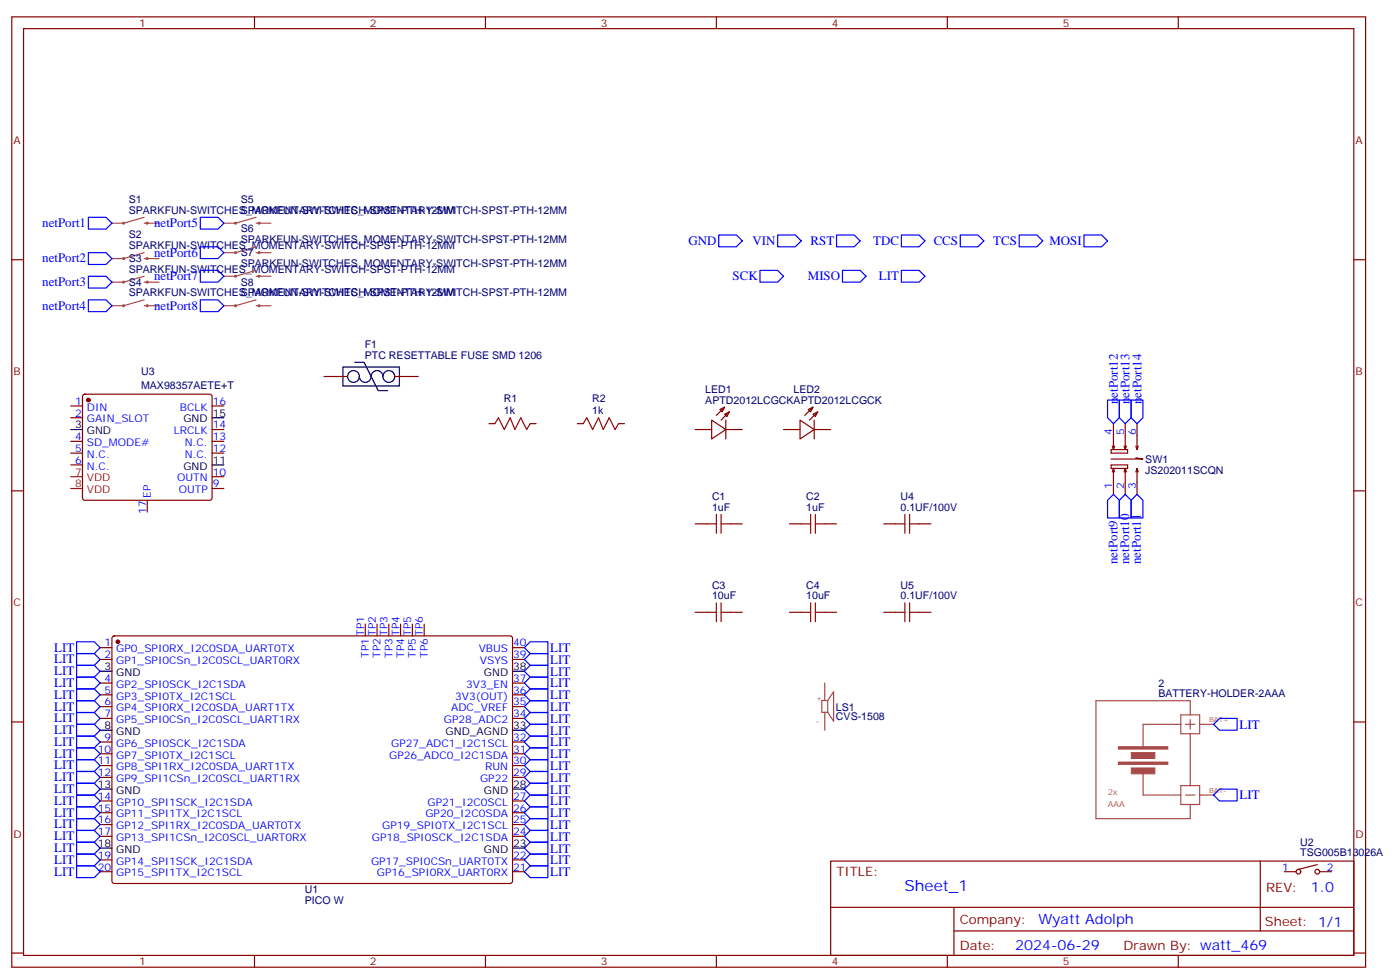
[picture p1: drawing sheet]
<svg xmlns="http://www.w3.org/2000/svg" width="419mm" height="293mm" viewBox="0 0 419 293" stroke-linecap="round" stroke-linejoin="round" font-family="sans-serif">
<g fill="none" stroke="#870000" stroke-width=".35">
<path d="M3.5 5h405.4v284.4h-405.4zM7.1 8.6h398.2v277.3h-398.2zM76.2 5v3.6M145.3 5v3.6M214.5 5v3.6M283.6 5v3.6M352.8 5v3.6M3.5 77.7h3.6M405.3 77.7h3.6M24.9 118.1l.5-.2h37.4l.5 .2 .2 .5v30.4l-.2 .5-.5 .2h-37.4l-.5-.3-.2-.4v-30.4zM97 112.6h7.1M118.2 112.6h7"/>
<path d="M21.2 121.5h3.5M21.2 125h3.5M21.2 132h3.5M21.2 135.6h3.5M21.2 139.1h3.5M63.5 121.5h3.5M63.5 132h3.5M63.5 135.6h3.5M63.5 128.5h3.5M146.4 126.8h1.8M158.7 126.8h1.8M172.9 126.8h1.7"/>
<path d="M185.2 126.8h1.8M208.1 128.5h5M213.1 125.7l4.2 2.8-4.2 2.8zM215.5 122.5l1.5-.7-.7 1.4zM217 123.9l1.4-.7-.7 1.4zM217 121.8l-2.5 2.5M217.3 128.5h4.9M217.3 125.7v5.6M218.4 123.2l-2.5 2.5M234.6 128.5h4.9M239.5 125.7l4.3 2.8-4.3 2.8zM242 122.5l1.4-.7-.7 1.4z"/>
<path d="M243.4 123.9l1.4-.7-.7 1.4zM243.4 121.8l-2.5 2.5M243.8 128.5h4.9M243.8 125.7v5.6M244.8 123.2l-2.4 2.5M332.7 134.5h4.9v1.1h-4.9zM332.7 139.1h4.9v1.1h-4.9zM333 133.5l.4 1M333.4 126.8v7.7l.3-1M336.5 133.5l.4 1M336.9 126.8v7.7l.4-1M340.1 137l2.1 .3h-9.5"/>
<path d="M340.1 133.5l.3 1M340.4 126.8v7.7l.4-1M3.5 146.9h3.6M44.1 149.7v3.5M63.5 146.2h3.5M63.5 142.6h3.5M208.1 156.7h3.6M218.7 156.7h3.5M236.4 156.7h3.5M246.9 156.7h3.6M264.6 156.7h3.5M275.2 156.7h3.5"/>
<path d="M333.4 140.2l-.4 1M333.7 141.2l-.3-1v7.7M336.9 140.2l-.4 1M337.3 141.2l-.4-1v7.7M340.4 140.2l-.3 1M340.8 141.2l-.4-1v7.7M405.3 146.9h3.6M30 193.8h3.5M30 197.3h3.5M33.7 190.5l.5-.2h118.8l.5 .7-.1 72.9-.6 .4h-118.9l-.4-.7v-72.6zM109.4 186.7v3.6M112.9 186.7v3.6"/>
<path d="M116.4 186.7v3.6M119.9 186.7v3.6M123.5 186.7v3.6M127 186.7v3.6M153.5 193.8h3.5M153.5 197.3h3.5M208.1 183.2h3.6M218.7 183.2h3.5M236.4 183.2h3.5M246.9 183.2h3.6M264.6 183.2h3.5M275.2 183.2h3.5"/>
<path d="M3.5 216h3.6M30 204.4h3.5M30 207.9h3.5M30 211.4h3.5M30 214.9h3.5M153.5 204.4h3.5M153.5 207.9h3.5M153.5 211.4h3.5M153.5 214.9h3.5M405.3 216h3.6M30 222h3.5M30 225.5h3.5"/>
<path d="M30 229.1h3.5M30 232.6h3.5M30 239.6h3.5M153.5 222h3.5M153.5 225.5h3.5M153.5 229.1h3.5M153.5 232.6h3.5M153.5 239.6h3.5M30 243.2h3.5M30 246.7h3.5M30 250.2h3.5M30 257.3h3.5"/>
<path d="M153.5 243.2h3.5M153.5 246.7h3.5M153.5 250.2h3.5M153.5 257.3h3.5M248.7 257.6h156.6v28.3h-156.6zM377.3 257.7v20.8M394.4 258.7l-5.6 1.4M30 260.8h3.5M153.5 260.8h3.5M248.7 271.5h156.5M285.6 278.5h119.6M285.6 271.5v14.1"/>
<path d="M384.5 260.8h3.6M395.1 260.8h3.5M3.5 285.2h3.6M76.2 285.9v3.5M145.3 285.9v3.5M214.5 285.9v3.5M283.6 285.9v3.5M352.8 285.9v3.5M405.3 285.2h3.6"/>
<circle cx="388.8" cy="260.8" r=".71"/>
<circle cx="394.4" cy="260.8" r=".71"/>
</g>
<g fill="#870000" stroke="#870000" stroke-width=".35">
<circle cx="35.3" cy="192" r=".53"/>
<circle cx="26.5" cy="119.7" r=".53"/>
</g>
<g fill="none" stroke="#000" stroke-width=".35">
<path d="M102.7 109.8h16.9v5.7h-16.9zM106.2 108.4h2.8l4.2 8.5h2.9M107.6 112.6a1.82 1.82 0 0 0 2.1 1.8 1.82 1.82 0 0 0 1.5-2.2 1.76 1.76 0 0 1 1.9-1.3 1.76 1.76 0 0 1 1.6 1.7M21.2 128.5h3.5M63.5 139.1h3.5M63.5 125h3.5M30 200.8h3.5M30 218.5h3.5M153.5 200.8h3.5M153.5 218.5h3.5M30 236.1h3.5M153.5 236.1h3.5"/>
<path d="M30 253.8h3.5M153.5 253.8h3.5"/>
<circle cx="105.8" cy="112.6" r="1.76"/>
<circle cx="116.4" cy="112.6" r="1.76"/>
</g>
<g fill="none" stroke="#a64a4a" stroke-width=".35">
<path d="M43.2 65l-6.2 1.8h-3.5M43.2 66.8h.8M43.2 75.6l-6.2 1.8h-3.5M43.2 77.4h.8M44.2 66.8h3.4M44.2 77.4h3.4M76.7 65l-6.2 1.8h-3.5M76.7 66.8h.9M76.7 73.8l-6.2 1.8h-3.5M76.7 75.6h.9M77.7 66.8h3.4M77.7 75.6h3.4"/>
<path d="M43.2 82.7l-6.2 1.7h-3.5M43.2 84.4h.8M43.2 89.7l-6.2 1.8h-3.5M43.2 91.5h.8M44.2 84.4h3.4M44.2 91.5h3.4M76.7 89.7l-6.2 1.8h-3.5M76.7 91.5h.9M76.7 80.9l-6.2 1.8h-3.5M76.7 82.7h.9M77.7 91.5h3.4M77.7 82.7h3.4"/>
<path d="M246.9 204.4v5.2M246.9 213.1v1.8M246.9 215v3.5M247.8 209.6h-1.7v3.5h1.7M247.8 209.6v3.5M247.8 209.6l1.8-2.6v8.8l-1.8-2.7M353.5 216.7h-11.2v6.7M353.5 213.9h5.7v5.6h-5.7zM355 216.7h2.8M356.4 213.9v-4.2h-28.3v35.2h28.3v-4.2M356.4 215.3v2.8M356.4 219.5v15.6"/>
<path d="M359.2 216.7h4.2M342.3 231.5v6.4h11.2M353.5 235.1h5.7v5.6h-5.7zM355 237.9h2.8M359.2 237.9h4.2"/>
</g>
<g fill="#a64a4a" stroke="#a64a4a" stroke-width=".3">
<path d="M338.7 229.8h7.1v1.7h-7.1z"/>
<path d="M334.8 228h14.9v.7h-14.9z"/>
<path d="M338.7 225.2h7.1v1.7h-7.1z"/>
<path d="M334.8 223.4h14.9v.7h-14.9z"/>
</g>
<g fill="none" stroke="#00f" stroke-width=".35">
<path d="M26.5 65h5.2l1.8 1.8-1.8 1.7h-5.2zM26.5 75.6h5.2l1.8 1.8-1.8 1.7h-5.2zM60 65h5.3l1.7 1.8-1.7 1.7h-5.3zM60 73.8h5.3l1.7 1.8-1.7 1.8h-5.3zM215.2 70.3h5.3l1.7 1.8-1.7 1.7h-5.3zM232.8 70.3h5.3l1.8 1.8-1.8 1.7h-5.3zM250.5 70.3h5.3l1.7 1.8-1.7 1.7h-5.3zM269.9 70.3h5.3l1.7 1.8-1.7 1.7h-5.3zM287.5 70.3h5.3l1.8 1.8-1.8 1.7h-5.3zM305.2 70.3h5.2l1.8 1.8-1.8 1.7h-5.2zM324.6 70.3h5.2l1.8 1.8-1.8 1.7h-5.2zM26.5 82.7h5.2l1.8 1.7-1.8 1.8h-5.2z"/>
<path d="M26.5 89.7h5.2l1.8 1.8-1.8 1.7h-5.2zM60 80.9h5.3l1.7 1.8-1.7 1.7h-5.3zM60 89.7h5.3l1.7 1.8-1.7 1.7h-5.3zM227.5 80.9h5.3l1.8 1.8-1.8 1.7h-5.3zM252.2 80.9h5.3l1.8 1.8-1.8 1.7h-5.3zM269.9 80.9h5.3l1.7 1.8-1.7 1.7h-5.3zM331.6 119.7h3.5v5.3l-1.7 1.8-1.8-1.8zM335.1 119.7h3.6v5.3l-1.8 1.8-1.8-1.8zM338.7 119.7h3.5v5.3l-1.8 1.8-1.7-1.8zM333.4 147.9l1.7 1.8v5.3h-3.5v-5.3zM335.1 149.7l1.8-1.8 1.8 1.8v5.3h-3.6zM340.4 147.9l1.8 1.8v5.3h-3.5v-5.3z"/>
<path d="M22.9 192h5.3l1.8 1.8-1.8 1.7h-5.3zM22.9 195.5h5.3l1.8 1.8-1.8 1.8h-5.3zM22.9 199.1h5.3l1.8 1.7-1.8 1.8h-5.3zM157 197.3l1.7-1.8h5.3v3.6h-5.3zM158.7 192h5.3v3.5h-5.3l-1.7-1.7zM22.9 202.6h5.3l1.8 1.8-1.8 1.7h-5.3zM22.9 206.1h5.3l1.8 1.8-1.8 1.8h-5.3zM22.9 209.7h5.3l1.8 1.7-1.8 1.8h-5.3zM22.9 213.2h5.3l1.8 1.7-1.8 1.8h-5.3zM22.9 216.7h5.3l1.8 1.8-1.8 1.7h-5.3zM157 200.8l1.7-1.7h5.3v3.5h-5.3zM157 204.4l1.7-1.8h5.3v3.5h-5.3z"/>
<path d="M157 207.9l1.7-1.8h5.3v3.6h-5.3zM157 211.4l1.7-1.7h5.3v3.5h-5.3zM157 214.9l1.7-1.7h5.3v3.5h-5.3zM157 218.5l1.7-1.8h5.3v3.5h-5.3zM363.4 216.7l1.7-1.8h5.3v3.6h-5.3zM22.9 220.2h5.3l1.8 1.8-1.8 1.8h-5.3zM22.9 223.8h5.3l1.8 1.7-1.8 1.8h-5.3zM22.9 227.3h5.3l1.8 1.8-1.8 1.7h-5.3zM22.9 230.8h5.3l1.8 1.8-1.8 1.8h-5.3zM22.9 234.4h5.3l1.8 1.7-1.8 1.8h-5.3zM22.9 237.9h5.3l1.8 1.7-1.8 1.8h-5.3zM157 239.6l1.7-1.7h5.3v3.5h-5.3z"/>
<path d="M157 236.1l1.7-1.7h5.3v3.5h-5.3zM157 222l1.7-1.8h5.3v3.6h-5.3zM157 229.1l1.7-1.8h5.3v3.5h-5.3zM157 232.6l1.7-1.8h5.3v3.6h-5.3zM158.7 223.8h5.3v3.5h-5.3l-1.7-1.8zM363.4 237.9l1.7-1.8h5.3v3.5h-5.3zM22.9 241.4h5.3l1.8 1.8-1.8 1.7h-5.3zM22.9 244.9h5.3l1.8 1.8-1.8 1.8h-5.3zM22.9 248.5h5.3l1.8 1.7-1.8 1.8h-5.3zM22.9 252h5.3l1.8 1.8-1.8 1.7h-5.3zM22.9 255.5h5.3l1.8 1.8-1.8 1.7h-5.3zM22.9 259h5.3l1.8 1.8-1.8 1.8h-5.3z"/>
<path d="M157 253.8l1.7-1.8h5.3v3.5h-5.3zM157 250.2l1.7-1.7h5.3v3.5h-5.3zM157 246.7l1.7-1.8h5.3v3.6h-5.3zM157 243.2l1.7-1.8h5.3v3.5h-5.3zM158.7 255.5h5.3v3.5h-5.3l-1.7-1.7zM157 260.8l1.7-1.8h5.3v3.6h-5.3z"/>
</g>
<g fill="none" stroke="#a64a4a" stroke-width=".56">
<circle cx="37" cy="66.8" r=".18"/>
<circle cx="37" cy="77.4" r=".18"/>
<circle cx="44" cy="66.8" r=".18"/>
<circle cx="44" cy="77.4" r=".18"/>
<circle cx="70.5" cy="66.8" r=".18"/>
<circle cx="70.5" cy="75.6" r=".18"/>
<circle cx="77.6" cy="75.6" r=".18"/>
<circle cx="77.6" cy="66.8" r=".18"/>
<circle cx="37" cy="84.4" r=".18"/>
<circle cx="37" cy="91.5" r=".18"/>
<circle cx="44" cy="84.4" r=".18"/>
<circle cx="44" cy="91.5" r=".18"/>
<circle cx="70.5" cy="82.7" r=".18"/>
<circle cx="70.5" cy="91.5" r=".18"/>
<circle cx="77.6" cy="91.5" r=".18"/>
<circle cx="77.6" cy="82.7" r=".18"/>
</g>
<path d="M21.2 142.6h3.5M21.2 146.2h3.5" fill="none" stroke="#f00" stroke-width=".35"/>
<g fill="none" stroke="#a10000" stroke-width=".35">
<path d="M148.2 126.8l1-1.8 1.8 3.5 1.8-3.5 1.4 3.5 1.7-3.5 1.8 3.5 1-1.7M174.6 126.8l1.1-1.8 1.7 3.5 1.8-3.5 1.4 3.5 1.8-3.5 1.7 3.5 1.1-1.7M211.7 156.7h2.8M214.5 153.9v5.7M215.9 156.7h2.8M215.9 153.9v5.7M239.9 156.7h2.8M242.7 153.9v5.7M244.1 156.7h2.8M244.1 153.9v5.7M268.1 156.7h2.8M270.9 153.9v5.7"/>
<path d="M272.3 156.7h2.9M272.3 153.9v5.7M211.7 183.2h2.8M214.5 180.4v5.6M215.9 180.4v5.6M215.9 183.2h2.8M239.9 183.2h2.8M242.7 180.4v5.6M244.1 180.4v5.6M244.1 183.2h2.8M268.1 183.2h2.8M270.9 180.4v5.6"/>
<path d="M272.3 183.2h2.9M272.3 180.4v5.6"/>
</g>
<text font-size="4.6" fill="#00f" x="270.8" y="266.7">Sheet_1</text>
<g font-size="4.2" fill="#00f">
<text x="392.5" y="266.9">1.0</text>
<text x="310.9" y="276.5">Wyatt Adolph</text>
<text x="304" y="284.3">2024-06-29</text>
</g>
<g font-size="3.9" fill="#00f">
<text x="12.6" y="67.9">netPort1</text>
<text x="46.2" y="67.9">netPort5</text>
<text x="46.2" y="76.8">netPort6</text>
<text x="206.1" y="73.3">GND</text>
<text x="225.3" y="73.3">VIN</text>
<text x="242.7" y="73.3">RST</text>
<text x="261.4" y="73.3">TDC</text>
<text x="279.6" y="73.3">CCS</text>
<text x="297.4" y="73.3">TCS</text>
<text x="314.2" y="73.3">MOSI</text>
<text x="12.6" y="78.5">netPort2</text>
<text x="46.2" y="83.8">netPort7</text>
<text x="219.3" y="83.9">SCK</text>
<text x="241.9" y="83.9">MISO</text>
<text x="263.2" y="83.9">LIT</text>
<text x="12.6" y="85.6">netPort3</text>
<text x="12.6" y="92.6">netPort4</text>
<text x="46.2" y="92.6">netPort8</text>
<text x="334.7" y="120.9" transform="rotate(-90 334.7 120.9)">netPort12</text>
<text x="338.2" y="120.9" transform="rotate(-90 338.2 120.9)">netPort13</text>
<text x="341.7" y="120.9" transform="rotate(-90 341.7 120.9)">netPort14</text>
<text x="334.5" y="168.7" transform="rotate(-90 334.5 168.7)">netPort9</text>
<text x="338.1" y="168.7" transform="rotate(-90 338.1 168.7)">netPort10</text>
<text x="341.6" y="168.7" transform="rotate(-90 341.6 168.7)">netPort11</text>
<text x="16.2" y="194.9">LIT</text>
<text x="164.7" y="195.1">LIT</text>
<text x="16.2" y="198.5">LIT</text>
<text x="16.2" y="202">LIT</text>
<text x="164.7" y="198.6">LIT</text>
<text x="164.7" y="202.2">LIT</text>
<text x="16.2" y="205.5">LIT</text>
<text x="16.2" y="209.1">LIT</text>
<text x="164.7" y="205.7">LIT</text>
<text x="164.7" y="209.2">LIT</text>
<text x="16.2" y="212.6">LIT</text>
<text x="164.7" y="212.7">LIT</text>
<text x="16.2" y="216.1">LIT</text>
<text x="16.2" y="219.6">LIT</text>
<text x="164.7" y="216.3">LIT</text>
<text x="164.7" y="219.8">LIT</text>
<text x="371.1" y="218">LIT</text>
<text x="16.2" y="223.2">LIT</text>
<text x="16.2" y="226.7">LIT</text>
<text x="164.7" y="223.3">LIT</text>
<text x="164.7" y="226.9">LIT</text>
<text x="16.2" y="230.2">LIT</text>
<text x="16.2" y="233.8">LIT</text>
<text x="164.7" y="230.4">LIT</text>
<text x="164.7" y="233.9">LIT</text>
<text x="16.2" y="237.3">LIT</text>
<text x="164.7" y="237.4">LIT</text>
<text x="371.1" y="239.2">LIT</text>
<text x="16.2" y="240.8">LIT</text>
<text x="16.2" y="244.3">LIT</text>
<text x="164.7" y="244.5">LIT</text>
<text x="164.7" y="241">LIT</text>
<text x="16.2" y="247.9">LIT</text>
<text x="16.2" y="251.4">LIT</text>
<text x="164.7" y="251.5">LIT</text>
<text x="164.7" y="248">LIT</text>
<text x="16.2" y="254.9">LIT</text>
<text x="164.7" y="255.1">LIT</text>
<text x="16.2" y="258.4">LIT</text>
<text x="16.2" y="262">LIT</text>
<text x="164.7" y="262.1">LIT</text>
<text x="164.7" y="258.6">LIT</text>
</g>
<g font-size="3.9" fill="#800">
<text x="250.5" y="262.2">TITLE:</text>
<text x="379.1" y="266.9">REV:</text>
<text x="287.4" y="276.4">Company:</text>
<text x="378.7" y="277">Sheet: 1/1</text>
<text x="287.4" y="284.1">Date:</text>
<text x="336.4" y="284.2">Drawn By: watt_469</text>
</g>
<g font-size="3.2" fill="#800">
<text x="41.6" y="8">1</text>
<text x="110.8" y="8">2</text>
<text x="179.9" y="8">3</text>
<text x="249.1" y="8">4</text>
<text x="318.2" y="8">5</text>
<text x="4.1" y="43.1">A</text>
<text x="405.9" y="43.1">A</text>
<text x="4.1" y="112.3">B</text>
<text x="405.9" y="112.3">B</text>
<text x="4.1" y="181.4">C</text>
<text x="405.9" y="181.4">C</text>
<text x="4.1" y="250.6">D</text>
<text x="405.9" y="250.6">D</text>
<text x="41.6" y="288.9">1</text>
<text x="110.8" y="288.9">2</text>
<text x="179.9" y="288.9">3</text>
<text x="249.1" y="288.9">4</text>
<text x="318.2" y="288.9">5</text>
</g>
<g font-size="3.2" fill="#000080">
<text x="38.6" y="64">SPARKFUN-SWITCHES_MOMENTARY-SWITCH-SPST-PTH-12MM</text>
<text x="38.6" y="60.7">S1</text>
<text x="72.1" y="64">SPARKFUN-SWITCHES_MOMENTARY-SWITCH-SPST-PTH-12MM</text>
<text x="72.1" y="60.7">S5</text>
<text x="38.6" y="71.3">S2</text>
<text x="72.1" y="69.6">S6</text>
<text x="38.6" y="74.5">SPARKFUN-SWITCHES_MOMENTARY-SWITCH-SPST-PTH-12MM</text>
<text x="72.1" y="72.8">SPARKFUN-SWITCHES_MOMENTARY-SWITCH-SPST-PTH-12MM</text>
<text x="72.1" y="76.6">S7</text>
<text x="38.6" y="81.6">SPARKFUN-SWITCHES_MOMENTARY-SWITCH-SPST-PTH-12MM</text>
<text x="38.6" y="78.4">S3</text>
<text x="72.1" y="79.8">SPARKFUN-SWITCHES_MOMENTARY-SWITCH-SPST-PTH-12MM</text>
<text x="38.6" y="88.7">SPARKFUN-SWITCHES_MOMENTARY-SWITCH-SPST-PTH-12MM</text>
<text x="38.6" y="85.4">S4</text>
<text x="72.1" y="88.7">SPARKFUN-SWITCHES_MOMENTARY-SWITCH-SPST-PTH-12MM</text>
<text x="72.1" y="85.4">S8</text>
<text x="109.2" y="107.4">PTC RESETTABLE FUSE SMD 1206</text>
<text x="109.2" y="104.2">F1</text>
<text x="42.2" y="112.3">U3</text>
<text x="42.2" y="116.5">MAX98357AETE+T</text>
<text x="211.2" y="117.5">LED1</text>
<text x="237.6" y="117.5">LED2</text>
<text x="150.8" y="123.9">1k</text>
<text x="150.8" y="120.2">R1</text>
<text x="177.3" y="123.9">1k</text>
<text x="177.3" y="120.2">R2</text>
<text x="211.2" y="120.8">APTD2012LCGCKAPTD2012LCGCK</text>
<text x="342.9" y="141.8">JS202011SCQN</text>
<text x="342.9" y="138.6">SW1</text>
<text x="213.2" y="149.6">C1</text>
<text x="241.4" y="149.6">C2</text>
<text x="269.6" y="149.6">U4</text>
<text x="213.2" y="152.9">1uF</text>
<text x="241.4" y="152.9">1uF</text>
<text x="269.6" y="152.9">0.1UF/100V</text>
<text x="213.2" y="179.3">10uF</text>
<text x="213.2" y="176.1">C3</text>
<text x="241.4" y="179.3">10uF</text>
<text x="241.4" y="176.1">C4</text>
<text x="269.6" y="179.3">0.1UF/100V</text>
<text x="269.6" y="176.1">U5</text>
<text x="346.8" y="208.6">BATTERY-HOLDER-2AAA</text>
<text x="346.8" y="205.5">2</text>
<text x="250.3" y="215.5">CVS-1508</text>
<text x="250.3" y="212.6">LS1</text>
<text x="389.3" y="256.1">TSG005B13026A</text>
<text x="389.3" y="253">U2</text>
<text x="91.3" y="267.3">U1</text>
<text x="91.3" y="270.3">PICO W</text>
</g>
<g font-size="3.2" fill="#00f">
<text x="22.5" y="121.1">1</text>
<text x="22.5" y="124.6">2</text>
<text x="26" y="122.9">DIN</text>
<text x="53.8" y="122.9">BCLK</text>
<text x="63.7" y="121.1">16</text>
<text x="22.5" y="131.7">4</text>
<text x="26" y="126.4">GAIN_SLOT</text>
<text x="52" y="129.9">LRCLK</text>
<text x="63.7" y="131.7">13</text>
<text x="63.7" y="128.2">14</text>
<text x="333" y="130.3" transform="rotate(-90 333 130.3)">4</text>
<text x="336.5" y="130.3" transform="rotate(-90 336.5 130.3)">5</text>
<text x="340.1" y="130.3" transform="rotate(-90 340.1 130.3)">6</text>
<text x="22.5" y="135.2">5</text>
<text x="26" y="133.5">SD_MODE#</text>
<text x="26" y="137">N.C.</text>
<text x="55.3" y="137">N.C.</text>
<text x="55.3" y="133.5">N.C.</text>
<text x="63.7" y="135.2">12</text>
<text x="22.5" y="138.7">6</text>
<text x="26" y="140.5">N.C.</text>
<text x="63.7" y="142.3">10</text>
<text x="45.2" y="149" transform="rotate(-90 45.2 149)">EP</text>
<text x="53" y="144">OUTN</text>
<text x="53.5" y="147.6">OUTP</text>
<text x="63.7" y="145.8">9</text>
<text x="333" y="146.4" transform="rotate(-90 333 146.4)">1</text>
<text x="336.5" y="146.4" transform="rotate(-90 336.5 146.4)">2</text>
<text x="340.1" y="146.4" transform="rotate(-90 340.1 146.4)">3</text>
<text x="43.7" y="153.7" transform="rotate(-90 43.7 153.7)">17</text>
<text x="109" y="190.3" transform="rotate(-90 109 190.3)">TP1</text>
<text x="112.5" y="190.3" transform="rotate(-90 112.5 190.3)">TP2</text>
<text x="116.1" y="190.3" transform="rotate(-90 116.1 190.3)">TP3</text>
<text x="119.6" y="190.3" transform="rotate(-90 119.6 190.3)">TP4</text>
<text x="123.1" y="190.3" transform="rotate(-90 123.1 190.3)">TP5</text>
<text x="126.6" y="190.3" transform="rotate(-90 126.6 190.3)">TP6</text>
<text x="31.3" y="193.4">1</text>
<text x="31.3" y="197">2</text>
<text x="34.8" y="195.2">GP0_SPI0RX_I2C0SDA_UART0TX</text>
<text x="110.4" y="196.8" transform="rotate(-90 110.4 196.8)">TP1</text>
<text x="113.9" y="196.8" transform="rotate(-90 113.9 196.8)">TP2</text>
<text x="117.5" y="196.8" transform="rotate(-90 117.5 196.8)">TP3</text>
<text x="121" y="196.8" transform="rotate(-90 121 196.8)">TP4</text>
<text x="124.5" y="196.8" transform="rotate(-90 124.5 196.8)">TP5</text>
<text x="128.1" y="196.8" transform="rotate(-90 128.1 196.8)">TP6</text>
<text x="143.3" y="195.2">VBUS</text>
<text x="153.6" y="197">39</text>
<text x="153.6" y="193.4">40</text>
<text x="34.8" y="198.7">GP1_SPI0CSn_I2C0SCL_UART0RX</text>
<text x="143.7" y="198.7">VSYS</text>
<text x="31.3" y="204">4</text>
<text x="31.3" y="207.5">5</text>
<text x="34.8" y="205.8">GP2_SPI0SCK_I2C1SDA</text>
<text x="34.8" y="209.3">GP3_SPI0TX_I2C1SCL</text>
<text x="136.3" y="209.3">3V3(OUT)</text>
<text x="139.6" y="205.8">3V3_EN</text>
<text x="153.6" y="207.5">36</text>
<text x="153.6" y="204">37</text>
<text x="31.3" y="211.1">6</text>
<text x="31.3" y="214.6">7</text>
<text x="34.8" y="212.8">GP4_SPI0RX_I2C0SDA_UART1TX</text>
<text x="135.1" y="212.8">ADC_VREF</text>
<text x="153.6" y="214.6">34</text>
<text x="153.6" y="211.1">35</text>
<text x="31.3" y="221.7">9</text>
<text x="34.8" y="216.4">GP5_SPI0CSn_I2C0SCL_UART1RX</text>
<text x="132.9" y="216.4">GP28_ADC2</text>
<text x="153.6" y="221.7">32</text>
<text x="29.3" y="225.2">10</text>
<text x="34.8" y="223.4">GP6_SPI0SCK_I2C1SDA</text>
<text x="34.8" y="226.9">GP7_SPI0TX_I2C1SCL</text>
<text x="116.5" y="226.9">GP26_ADC0_I2C1SDA</text>
<text x="117.1" y="223.4">GP27_ADC1_I2C1SCL</text>
<text x="153.6" y="225.2">31</text>
<text x="29.3" y="228.7">11</text>
<text x="29.3" y="232.2">12</text>
<text x="34.8" y="230.5">GP8_SPI1RX_I2C0SDA_UART1TX</text>
<text x="34.8" y="234">GP9_SPI1CSn_I2C0SCL_UART1RX</text>
<text x="143.7" y="234">GP22</text>
<text x="145.2" y="230.5">RUN</text>
<text x="153.6" y="232.2">29</text>
<text x="153.6" y="228.7">30</text>
<text x="29.3" y="239.3">14</text>
<text x="153.6" y="239.3">27</text>
<text x="29.3" y="242.8">15</text>
<text x="34.8" y="241.1">GP10_SPI1SCK_I2C1SDA</text>
<text x="34.8" y="244.6">GP11_SPI1TX_I2C1SCL</text>
<text x="127.4" y="244.6">GP20_I2C0SDA</text>
<text x="128" y="241.1">GP21_I2C0SCL</text>
<text x="153.6" y="242.8">26</text>
<text x="29.3" y="246.3">16</text>
<text x="29.3" y="249.9">17</text>
<text x="34.8" y="248.1">GP12_SPI1RX_I2C0SDA_UART0TX</text>
<text x="34.8" y="251.6">GP13_SPI1CSn_I2C0SCL_UART0RX</text>
<text x="111.3" y="251.6">GP18_SPI0SCK_I2C1SDA</text>
<text x="114.4" y="248.1">GP19_SPI0TX_I2C1SCL</text>
<text x="153.6" y="249.9">24</text>
<text x="153.6" y="246.3">25</text>
<text x="29.3" y="256.9">19</text>
<text x="153.6" y="256.9">22</text>
<text x="29.3" y="260.5">20</text>
<text x="34.8" y="258.7">GP14_SPI1SCK_I2C1SDA</text>
<text x="34.8" y="262.2">GP15_SPI1TX_I2C1SCL</text>
<text x="111.1" y="258.7">GP17_SPI0CSn_UART0TX</text>
<text x="112.9" y="262.2">GP16_SPI0RX_UART0RX</text>
<text x="153.6" y="260.5">21</text>
<text x="383.9" y="260.5">1</text>
<text x="397.2" y="260.5">2</text>
</g>
<g font-size="3.2">
<text x="63.7" y="124.6">15</text>
<text x="22.5" y="128.2">3</text>
<text x="26" y="129.9">GND</text>
<text x="54.9" y="126.4">GND</text>
<text x="54.9" y="140.5">GND</text>
<text x="63.7" y="138.7">11</text>
<text x="31.3" y="200.5">3</text>
<text x="34.8" y="202.2">GND</text>
<text x="144.9" y="202.2">GND</text>
<text x="153.6" y="200.5">38</text>
<text x="31.3" y="218.1">8</text>
<text x="34.8" y="219.9">GND</text>
<text x="133.4" y="219.9">GND_AGND</text>
<text x="153.6" y="218.1">33</text>
<text x="29.3" y="235.8">13</text>
<text x="34.8" y="237.5">GND</text>
<text x="144.9" y="237.5">GND</text>
<text x="153.6" y="235.8">28</text>
<text x="29.3" y="253.4">18</text>
<text x="34.8" y="255.2">GND</text>
<text x="144.9" y="255.2">GND</text>
<text x="153.6" y="253.4">23</text>
</g>
<g font-size="3.2" fill="#f00">
<text x="22.5" y="142.3">7</text>
<text x="22.5" y="145.8">8</text>
<text x="26" y="144">VDD</text>
<text x="26" y="147.6">VDD</text>
</g>
<g font-size="2.5" fill="#a54b4b">
<text x="244.3" y="209.6">+</text>
<text x="244.3" y="216.7">-</text>
<text x="331.7" y="237.9">2x</text>
<text x="331.7" y="241.4">AAA</text>
</g>
<g font-size="2.1" fill="#a54b4b">
<text x="362" y="216">BAT+</text>
<text x="362" y="237.2">BAT-</text>
</g>
</svg>
